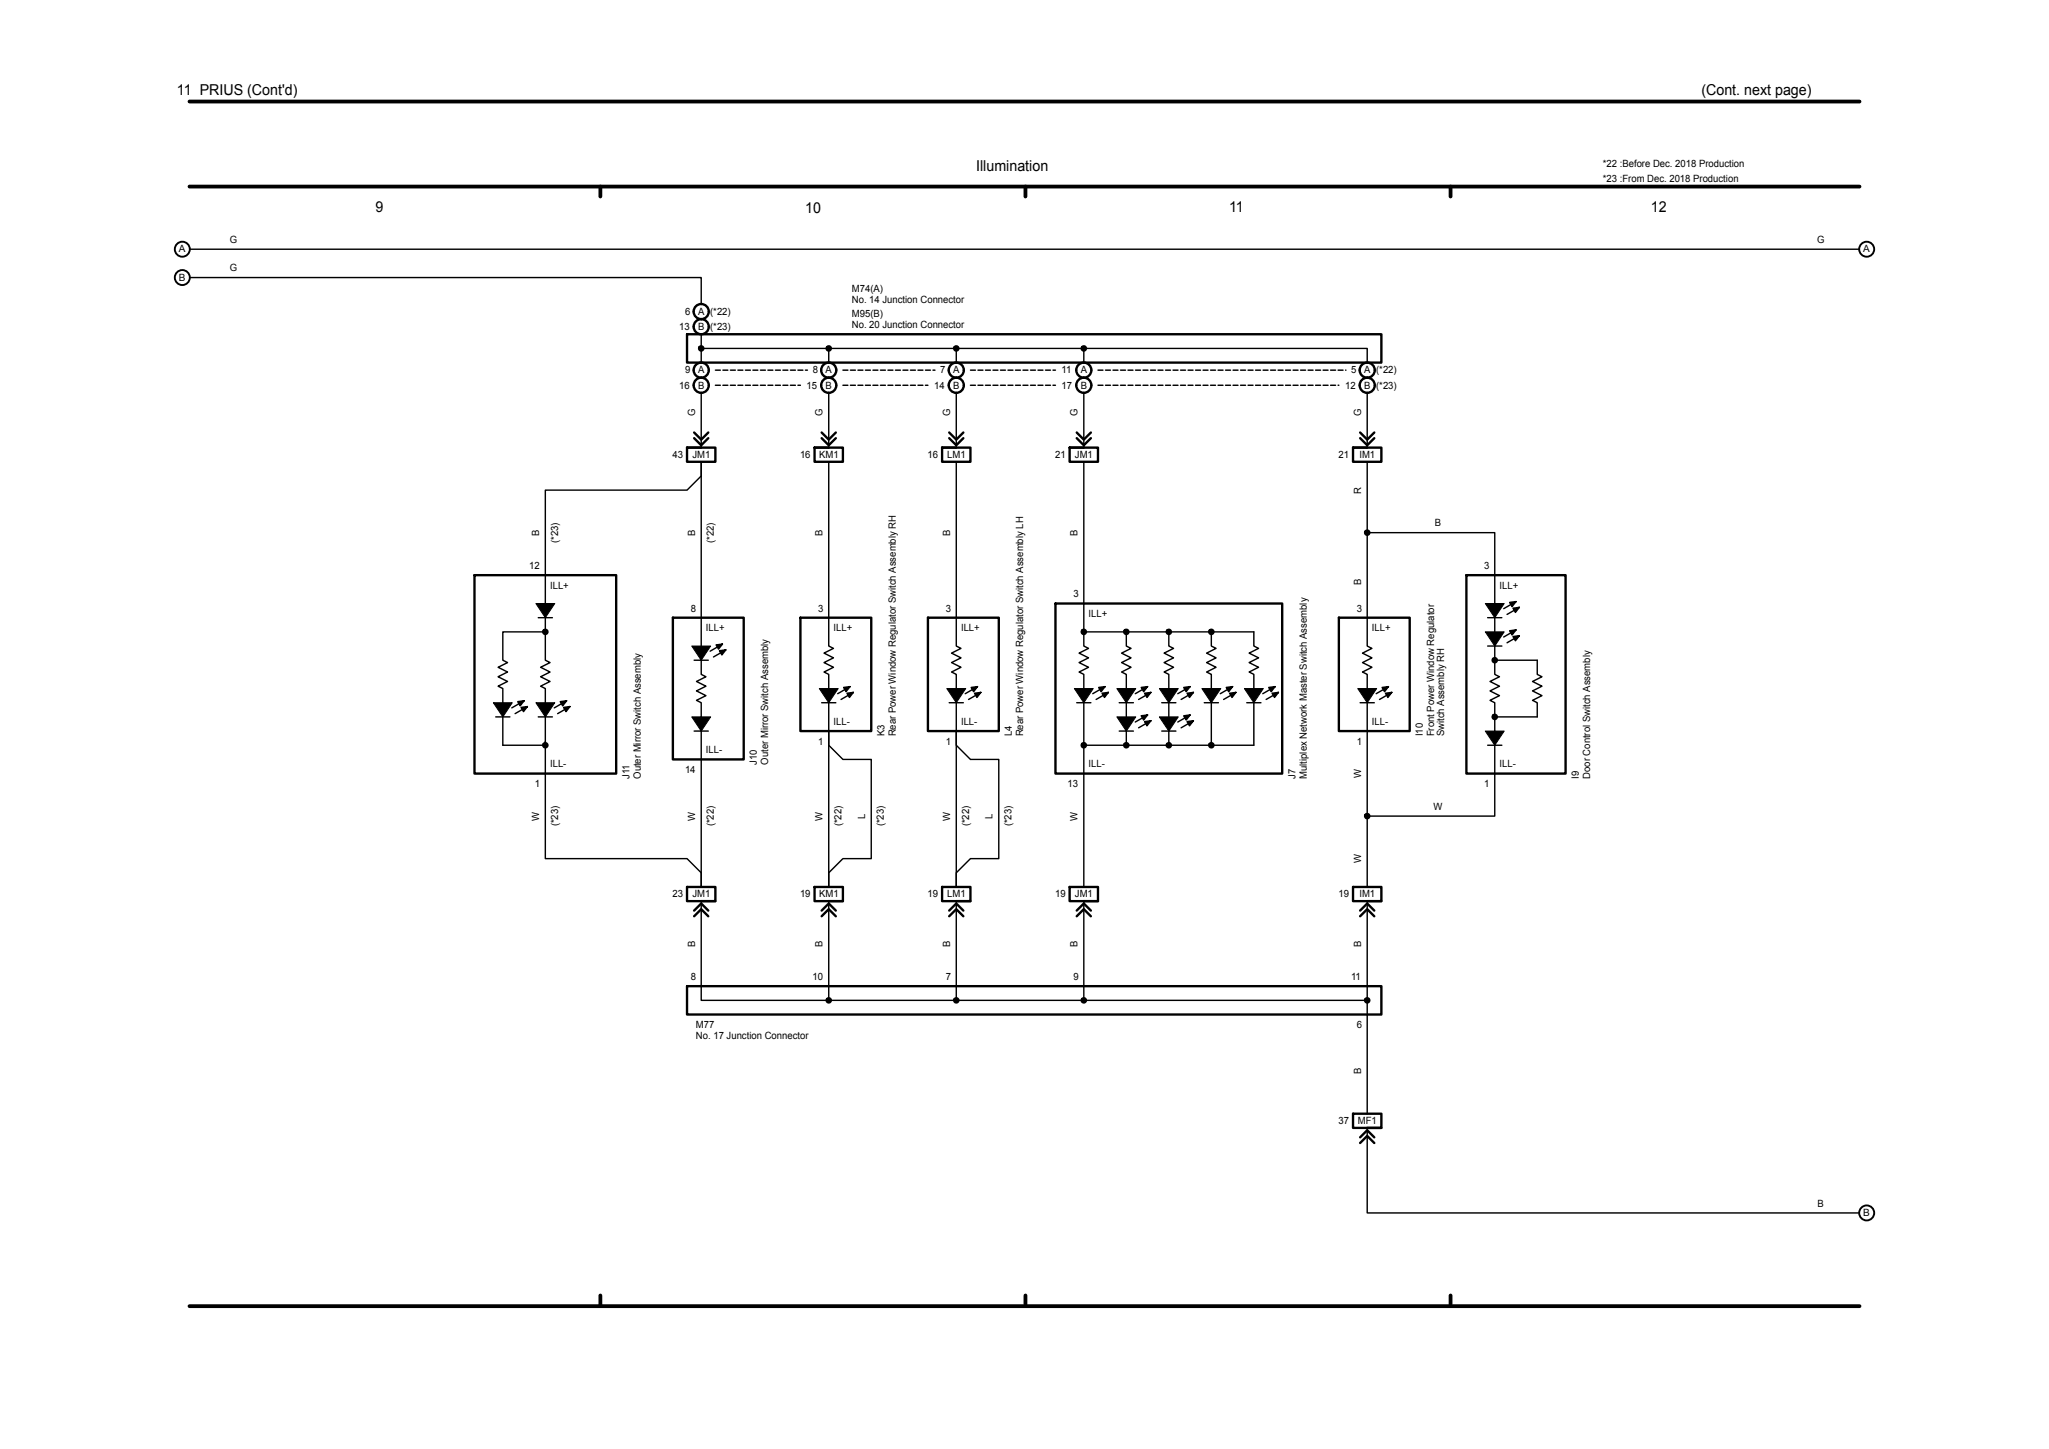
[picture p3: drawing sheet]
<svg xmlns="http://www.w3.org/2000/svg" width="297mm" height="210mm" viewBox="0 0 297 210" stroke-linecap="round" stroke-linejoin="round" font-family="sans-serif">
<path d="M27.5 14.7h242M27.5 27h242M87 27v1.5M148.6 27v1.5M210.3 27v1.5M27.5 189.3h242M87 187.7v1.5M148.6 187.7v1.5M210.3 187.7v1.5" fill="none" stroke="#000" stroke-width=".55"/>
<g fill="none" stroke="#000" stroke-width=".21">
<path d="M27.5 36.1h242M27.5 40.2h74.1v3.9M101.4 50.3a.38 .38 0 0 0 .1 .6 .38 .38 0 0 0 .5-.4 .38 .38 0 0 0-.5-.3l-.1 .1v.3l.3 .1 .1-.2v-.1l-.3-.1 .1 .2h96.6v2.1M101.6 48.4v4.2M101.6 56.9v8M119.8 50.3a.38 .38 0 0 0 .2 .6 .38 .38 0 0 0 .5-.4 .38 .38 0 0 0-.6-.3l-.1 .1 .2 .4h.2l.1-.2v-.1l-.3-.1 .1 .2v2.1M120.1 56.9v8M138.3 50.3a.38 .38 0 0 0 .2 .6 .38 .38 0 0 0 .5-.4 .38 .38 0 0 0-.6-.3l-.1 .1 .2 .4h.1l.2-.2v-.1l-.3-.1 .1 .2v2.1M138.6 56.9v8M156.8 50.3a.38 .38 0 0 0 .2 .6 .38 .38 0 0 0 .5-.4 .38 .38 0 0 0-.6-.3l-.1 .1 .2 .4 .3-.1v-.1v-.1l-.3-.1 .1 .2v2.1M157.1 56.9v8M198.2 56.9v8"/>
<path d="M120.1 66.9v26.7l.7 .4-1.4 .7 1.4 .6-1.4 .7 1.4 .7-1.4 .7 .7 .3v30.8v-2l2.1-2.1h4.1v-14.3h-4.1l-2.1-2.1v-2M138.6 66.9v26.7l.7 .4-1.4 .7 1.4 .6-1.4 .7 1.4 .7-1.4 .7 .7 .3v30.8v-2l2.1-2.1h4.1v-14.3h-4.1l-2.1-2.1v-2M157.1 66.9v24.7M197.9 77a.38 .38 0 0 0 .2 .6 .38 .38 0 0 0 .5-.5 .38 .38 0 0 0-.6-.2l-.1 .1 .1 .3 .2 .1 .2-.2-.1-.1-.2-.1 .1 .2h18.5v18.5M198.2 66.9v26.7l.7 .4-1.4 .7 1.4 .6-1.4 .7 1.4 .7-1.4 .7 .7 .3v30.8M78 89.5h2.1M78.8 91.3a.38 .38 0 0 0 .1 .6 .38 .38 0 0 0 .5-.4 .38 .38 0 0 0-.5-.3l-.1 .1 .1 .3v.2l.3-.1 .1-.1-.2-.2h-.2l.1 .2h-6.1v4.1l.7 .3-1.4 .7 1.4 .7-1.4 .7 1.4 .7-1.4 .6 .7 .4v8.2h6.1M100.6 95.7h2.1M104.3 93.6h-.2l.1 .1 .2-.2-.4 .1 .2 .2 .2-.3 .3-.2-.9 .2 .4 .6 .5-.8-1.8 1.1M104.7 94.5h-.1l.1 .1 .2-.2h-.4l.2 .3 .2-.3 .3-.2-.9 .1 .3 .6 .6-.7-1.8 1M122.7 99.8h-.1l.1 .1 .2-.2h-.4l.2 .3 .2-.3 .3-.2-.9 .1 .3 .6 .6-.7-1.8 1M141.2 99.8h-.1v.1l.3-.2h-.4l.1 .3 .6-.5-.9 .1 .3 .6 .6-.7-1.8 1"/>
<path d="M156.8 91.3a.38 .38 0 0 0 .2 .6 .38 .38 0 0 0 .5-.4 .38 .38 0 0 0-.6-.3l-.1 .1 .1 .3 .1 .2 .3-.1v-.3h-.3l.1 .2M157.1 91.6h24.6v2l.7 .4-1.3 .7 1.3 .6-1.3 .7 1.3 .7-1.3 .7 .6 .3v10.3h-24.6l-.1-.2 .3 .1v.1l-.2 .2-.2-.1-.1-.3a.38 .38 0 0 1 .6 0 .38 .38 0 0 1-.3 .6 .38 .38 0 0 1-.4-.5l.1-.1M157.1 91.6v2l.7 .4-1.4 .7 1.4 .6-1.4 .7 1.4 .7-1.4 .7 .7 .3v30.8M159.7 99.8h-.1v.1l.3-.2h-.4l.1 .3 .6-.5-.9 .1 .3 .6 .6-.7-1.8 1M163 91.3a.38 .38 0 0 0 .2 .6 .38 .38 0 0 0 .4-.4 .38 .38 0 0 0-.5-.3l-.1 .1 .2 .5 .2-.1 .1-.1-.1-.2h-.2l.1 .2v2l.6 .4-1.3 .7 1.3 .6-1.3 .7 1.3 .7-1.3 .7 .7 .3v10.3l-.1-.2 .2 .1v.2l-.2 .1-.2-.4a.38 .38 0 0 1 .6 0 .38 .38 0 0 1-.3 .6 .38 .38 0 0 1-.4-.5l.1-.1M165.9 99.8h-.2l.1 .1 .2-.2h-.4l.2 .3 .2-.3 .3-.2-.9 .1 .4 .6 .5-.7-1.7 1M169.1 91.3a.38 .38 0 0 0 .2 .6 .38 .38 0 0 0 .5-.4 .38 .38 0 0 0-.6-.3l-.1 .1 .2 .5 .3-.1v-.1l-.1-.2h-.2l.1 .2v2l.7 .4-1.4 .7 1.4 .6-1.4 .7 1.4 .7-1.4 .7 .7 .3v10.3l-.1-.2 .3 .1v.2l-.3 .1-.2-.4a.38 .38 0 0 1 .7 0 .38 .38 0 0 1-.4 .6 .38 .38 0 0 1-.3-.5v-.1M172 99.8h-.1l.1 .1 .2-.2h-.4l.1 .3 .6-.5-.9 .1 .3 .6 .6-.7-1.8 1M175.3 91.3a.38 .38 0 0 0 .2 .6 .38 .38 0 0 0 .5-.4 .38 .38 0 0 0-.6-.3l-.1 .1 .2 .5 .2-.1 .1-.1-.1-.2h-.2l.1 .2v2l.7 .4-1.4 .7 1.4 .6-1.4 .7 1.4 .7-1.4 .7 .7 .3v10.3l-.1-.2 .2 .1v.2l-.2 .1-.2-.4a.38 .38 0 0 1 .6 0 .38 .38 0 0 1-.3 .6 .38 .38 0 0 1-.4-.5l.1-.1M178.2 99.8h-.1v.1l.2-.2h-.3l.1 .3 .2-.3 .4-.2-1 .1 .4 .6 .6-.7-1.8 1M184.4 99.8h-.2l.1 .1 .2-.2h-.4l.2 .3 .5-.5-.9 .1 .4 .6 .5-.7-1.8 1M200.8 99.8h-.1v.1l.2-.2h-.3l.1 .3 .6-.5-1 .1 .4 .6 .6-.7-1.8 1"/>
<path d="M215.6 89.5h2.1M215.6 93.6h2.1M216.4 95.4a.38 .38 0 0 0 .1 .6 .38 .38 0 0 0 .5-.4 .38 .38 0 0 0-.5-.2h-.1l.2 .5 .2-.1 .1-.1-.1-.1-.2-.1 .1 .2M216.7 95.7v2l.6 .4-1.3 .7 1.3 .6-1.3 .7 1.3 .7-1.3 .7 .7 .3v16.5h-18.5l-.1-.2h.1l.2 .2-.1 .1-.2 .1-.1-.2a.3 .3 0 0 1 .1-.4 .3 .3 0 0 1 .4 .2 .38 .38 0 0 1-.4 .5 .38 .38 0 0 1-.2-.6M216.7 95.7h6.1v2l.7 .4-1.4 .7 1.4 .6-1.4 .7 1.4 .7-1.4 .7 .7 .3v2.1h-6.1l-.1-.2 .2 .1 .1 .1-.2 .2-.2-.1-.1-.3a.38 .38 0 0 1 .6 0 .38 .38 0 0 1-.3 .6 .38 .38 0 0 1-.4-.5l.1-.1M219.3 91.6h-.1v.1l.2-.2h-.4l.2 .3 .2-.3 .3-.2-.9 .1 .4 .6 .5-.7-1.7 1M219.3 87.5h-.1v.1l.2-.2h-.4l.2 .3 .5-.5-.9 .1 .4 .6 .5-.7-1.7 1M219.8 92.4h-.2l.1 .1 .2-.2-.4 .1 .2 .2 .2-.3 .3-.2-.9 .2 .4 .6 .5-.8-1.8 1.1M219.8 88.3h-.2l.1 .1 .2-.2-.4 .1 .2 .2 .5-.5-.9 .1 .4 .7 .5-.8-1.8 1M71.9 103.9h2M75.5 101.8h-.1v.1l.3-.2-.4 .1 .1 .3 .6-.5-1 .1 .4 .6 .6-.7-1.8 1M76 102.7h-.1v.1l.2-.2h-.4l.2 .3 .5-.5-.9 .1 .4 .6 .5-.7-1.7 1"/>
<path d="M78 103.9h2.1M78.8 107.8a.38 .38 0 0 0 .1 .6 .38 .38 0 0 0 .5-.4 .38 .38 0 0 0-.5-.3l-.1 .1 .1 .4h.2l.2-.2-.1-.1-.3-.1 .1 .2M79 107.4v17h20.6l2 2.1v2v-26.7l-.6-.3 1.3-.7-1.3-.7 1.3-.7-1.3-.6 1.3-.7-.7-.4v-30.8v2.1l-2 2h-20.6v24.7l.7 .3-1.3 .7 1.3 .7-1.3 .7 1.3 .7-1.3 .6 .6 .4v8.2M81.7 101.8h-.2l.1 .1 .2-.2-.4 .1 .2 .3 .2-.4 .3-.1-.9 .1 .4 .6 .5-.7-1.8 1M82.1 102.7h-.1l.1 .1 .2-.2h-.4l.2 .3 .2-.3 .3-.2-.9 .1 .3 .6 .6-.7-1.8 1M100.6 106h2.1M119.1 101.8h2.1M123.2 100.6h-.1v.1l.3-.2-.4 .1 .1 .2 .6-.5-.9 .2 .3 .6 .6-.8-1.8 1.1M137.6 101.8h2M141.7 100.6h-.1v.1l.3-.2-.4 .1 .1 .2 .3-.3 .3-.2-.9 .2 .3 .6 .6-.8-1.8 1.1M156.1 101.8h2M160.2 100.6h-.1v.1l.2-.2-.3 .1 .1 .2 .2-.3 .4-.2-1 .2 .4 .6 .6-.8-1.8 1.1"/>
<path d="M162.2 101.8h2.1M162.2 106h2.1M165.9 103.9h-.2l.1 .1 .2-.2h-.4l.2 .3 .2-.3 .3-.2-.9 .1 .4 .7 .5-.8-1.7 1M166.4 104.7h-.2l.1 .1 .2-.2-.4 .1 .2 .2 .5-.4-.9 .1 .4 .6 .5-.7-1.8 1M166.4 100.6h-.2l.1 .1 .2-.2-.4 .1 .2 .2 .5-.5-.9 .2 .4 .6 .5-.8-1.8 1.1M168.4 101.8h2M168.4 106h2M172 103.9h-.1l.1 .1 .2-.2h-.4l.1 .3 .3-.3 .3-.2-.9 .1 .3 .7 .6-.8-1.8 1M172.5 104.7h-.1v.1l.3-.2-.4 .1 .1 .2 .3-.3 .3-.1-.9 .1 .3 .6 .6-.7-1.8 1M172.5 100.6h-.1v.1l.3-.2-.4 .1 .1 .2 .3-.3 .3-.2-.9 .2 .3 .6 .6-.8-1.8 1.1M174.6 101.8h2M178.7 100.6h-.1v.1l.2-.2-.4 .1 .2 .2 .5-.5-.9 .2 .4 .6 .5-.8-1.7 1.1"/>
<path d="M180.7 101.8h2.1M184.8 100.6h-.1l.1 .1 .2-.2-.4 .1 .2 .2 .2-.3 .3-.2-.9 .2 .3 .6 .6-.8-1.8 1.1M197.1 101.8h2.1M201.3 100.6h-.1v.1l.2-.2-.4 .1 .2 .2 .2-.3 .3-.2-.9 .2 .4 .6 .5-.8-1.7 1.1M215.6 108h2.1M101.6 130.6v14.4h96.6l-.1-.2h.1l.2 .2-.1 .1-.2 .1-.2-.5a.38 .38 0 0 1 .6 .1 .38 .38 0 0 1-.3 .6 .38 .38 0 0 1-.4-.6l.1-.1M120.1 130.6v14.4l-.1-.2h.3v.3l-.3 .1-.2-.5a.38 .38 0 0 1 .7 .1 .38 .38 0 0 1-.4 .6 .38 .38 0 0 1-.3-.6v-.1M138.6 130.6v14.4l-.1-.2h.3v.3l-.3 .1-.2-.5a.38 .38 0 0 1 .6 .1 .38 .38 0 0 1-.3 .6 .38 .38 0 0 1-.3-.6v-.1M157.1 130.6v14.4l-.1-.2h.3v.3l-.3 .1-.2-.5a.38 .38 0 0 1 .6 .1 .38 .38 0 0 1-.3 .6 .38 .38 0 0 1-.4-.6l.1-.1M198.2 130.6v30.8M198.2 163.5v12.3h71.3"/>
</g>
<g fill="none" stroke="#000" stroke-width=".34">
<path d="M99.6 48.4h100.6v4.2h-100.6zM99.6 64.9h4.1v2h-4.1zM99.6 64.9h2M100.6 63.5l1 1 1.1-1M100.6 62.7l1 1 1.1-1M118.1 64.9h4.1v2h-4.1zM118.1 64.9h2M119.1 63.5l1 1 1.1-1M119.1 62.7l1 1 1.1-1M136.6 64.9h4.1v2h-4.1zM136.6 64.9h2M137.6 62.7l1 1 1-1"/>
<path d="M137.6 63.5l1 1 1-1M155 64.9h4.2v2h-4.2zM155 64.9h2.1M156.1 62.7l1 1 1-1M156.1 63.5l1 1 1-1M196.1 64.9h4.1v2h-4.1zM196.1 64.9h2.1M197.1 63.5l1.1 1 1-1M197.1 62.7l1.1 1 1-1M68.8 83.4h20.5v28.7h-20.5zM97.5 89.5h10.3v20.6h-10.3zM116 89.5h10.3v16.5h-10.3z"/>
<path d="M134.5 89.5h10.3v16.5h-10.3zM153 87.5h32.9v24.6h-32.9zM194.1 89.5h10.2v16.5h-10.2zM212.6 83.4h14.3v28.7h-14.3zM99.6 128.5h4.1v2.1h-4.1zM100.6 132l1-1.1 1.1 1.1M100.6 132.8l1-1 1.1 1M101.6 130.6h2.1M118.1 128.5h4.1v2.1h-4.1zM119.1 132l1-1.1 1.1 1.1M119.1 132.8l1-1 1.1 1M120.1 130.6h2.1"/>
<path d="M136.6 128.5h4.1v2.1h-4.1zM137.6 132l1-1.1 1 1.1M137.6 132.8l1-1 1 1M138.6 130.6h2.1M155 128.5h4.2v2.1h-4.2zM156.1 132l1-1.1 1 1.1M156.1 132.8l1-1 1 1M157.1 130.6h2.1M196.1 128.5h4.1v2.1h-4.1zM197.1 132.8l1.1-1 1 1M197.1 132l1.1-1.1 1 1.1M198.2 130.6h2"/>
<path d="M99.6 142.9h100.6v4.1h-100.6zM196.1 161.4h4.1v2.1h-4.1zM197.1 165.7l1.1-1.1 1 1.1M197.1 164.8l1.1-1 1 1M198.2 163.5h2"/>
<circle cx="101.6" cy="47.3" r="1.1"/>
<circle cx="101.6" cy="55.8" r="1.1"/>
<circle cx="101.6" cy="53.6" r="1.1"/>
<circle cx="101.6" cy="45.2" r="1.1"/>
<circle cx="120.1" cy="55.8" r="1.1"/>
<circle cx="120.1" cy="53.6" r="1.1"/>
<circle cx="138.6" cy="53.6" r="1.1"/>
<circle cx="138.6" cy="55.8" r="1.1"/>
<circle cx="157.1" cy="53.6" r="1.1"/>
<circle cx="157.1" cy="55.8" r="1.1"/>
<circle cx="198.2" cy="53.6" r="1.1"/>
<circle cx="198.2" cy="55.8" r="1.1"/>
</g>
<g fill="#000">
<path d="M77.7 87.5h2.7l-1.4 2zM100.3 93.6h2.7l-1.4 2.1zM215.3 91.6h2.7l-1.3 2zM215.3 87.5h2.7l-1.3 2zM71.5 101.8h2.8l-1.4 2.1zM77.7 101.8h2.7l-1.4 2.1zM100.3 103.9h2.7l-1.4 2.1zM118.8 99.8h2.7l-1.4 2zM137.2 99.8h2.8l-1.4 2zM155.7 99.8h2.8l-1.4 2zM161.9 103.9h2.7l-1.3 2.1zM161.9 99.8h2.7l-1.3 2z"/>
<path d="M168 103.9h2.8l-1.4 2.1zM168 99.8h2.8l-1.4 2zM174.2 99.8h2.8l-1.4 2zM180.4 99.8h2.7l-1.4 2zM196.8 99.8h2.7l-1.3 2zM215.3 106h2.7l-1.3 2z"/>
</g>
<g fill="none" stroke="#000" stroke-width=".14">
<path d="M77.7 87.5h2.7l-1.4 2zM100.3 93.6h2.7l-1.4 2.1zM118.8 99.8h2.7l-1.4 2zM137.2 99.8h2.8l-1.4 2zM155.7 99.8h2.8l-1.4 2zM161.9 99.8h2.7l-1.3 2zM168 99.8h2.8l-1.4 2zM174.2 99.8h2.8l-1.4 2zM180.4 99.8h2.7l-1.4 2zM196.8 99.8h2.7l-1.3 2zM215.3 91.6h2.7l-1.3 2zM215.3 87.5h2.7l-1.3 2z"/>
<path d="M71.5 101.8h2.8l-1.4 2.1zM77.7 101.8h2.7l-1.4 2.1zM100.3 103.9h2.7l-1.4 2.1zM161.9 103.9h2.7l-1.3 2.1zM168 103.9h2.8l-1.4 2.1zM215.3 106h2.7l-1.3 2z"/>
</g>
<path d="M103.7 53.6h13.3M103.7 55.8h12.3M122.2 53.6h13.3M122.2 55.8h12.3M140.7 53.6h12.3M140.7 55.8h12.3M159.2 53.6h35.9M159.2 55.8h34.9" fill="none" stroke="#000" stroke-width=".21" stroke-dasharray=".7 .4"/>
<circle cx="270.6" cy="36.1" r="1.09" fill="#fff"/>
<circle cx="270.6" cy="36.1" r="1.09" fill="none" stroke="#000" stroke-width=".27"/>
<circle cx="26.4" cy="36.1" r="1.09" fill="#fff"/>
<circle cx="26.4" cy="36.1" r="1.09" fill="none" stroke="#000" stroke-width=".27"/>
<circle cx="26.4" cy="40.2" r="1.09" fill="#fff"/>
<circle cx="26.4" cy="40.2" r="1.09" fill="none" stroke="#000" stroke-width=".27"/>
<circle cx="270.6" cy="175.8" r="1.09" fill="#fff"/>
<circle cx="270.6" cy="175.8" r="1.09" fill="none" stroke="#000" stroke-width=".27"/>
<g font-size="2.2">
<text x="25.7" y="13.8">11 PRIUS (Cont'd)</text>
<text x="246.6" y="13.8">(Cont. next page)</text>
<text x="141.5" y="24.8">Illumination</text>
<text x="54.4" y="30.7">9</text>
<text x="116.7" y="30.8">10</text>
<text x="178.1" y="30.7">11</text>
<text x="239.3" y="30.7">12</text>
</g>
<g font-size="1.5">
<text x="232.3" y="26.3">*23 :From Dec. 2018 Production</text>
<text x="232.3" y="24.3">*22 :Before Dec. 2018 Production</text>
<text x="33.3" y="35.2">G</text>
<text x="263.4" y="35.2">G</text>
<text x="25.9" y="36.6">A</text>
<text x="25.9" y="40.7">B</text>
<text x="33.3" y="39.3">G</text>
<text x="270.1" y="36.6">A</text>
<text x="98.4" y="47.8">13</text>
<text x="99.3" y="45.6">6</text>
<text x="101.2" y="47.8">B (*23)</text>
<text x="101.2" y="45.6">A (*22)</text>
<text x="123.5" y="47.5">No. 20 Junction Connector</text>
<text x="123.5" y="45.9">M95(B)</text>
<text x="123.5" y="43.9">No. 14 Junction Connector</text>
<text x="123.5" y="42.3">M74(A)</text>
<text x="98.4" y="56.3">16</text>
<text x="99.3" y="54.1">9</text>
<text x="101.2" y="56.3">B</text>
<text x="101.2" y="54.1">A</text>
<text x="116.9" y="56.3">15</text>
<text x="117.8" y="54.1">8</text>
<text x="119.7" y="56.3">B</text>
<text x="119.7" y="54.1">A</text>
<text x="135.4" y="56.3">14</text>
<text x="136.3" y="54.1">7</text>
<text x="138.2" y="56.3">B</text>
<text x="138.2" y="54.1">A</text>
<text x="153.9" y="56.3">17</text>
<text x="153.9" y="54.1">11</text>
<text x="156.6" y="56.3">B</text>
<text x="156.6" y="54.1">A</text>
<text x="195" y="56.3">12</text>
<text x="195.9" y="54.1">5</text>
<text x="197.7" y="56.3">B (*23)</text>
<text x="197.7" y="54.1">A (*22)</text>
<text x="100.7" y="60.3" transform="rotate(-90 100.7 60.3)">G</text>
<text x="119.2" y="60.3" transform="rotate(-90 119.2 60.3)">G</text>
<text x="137.7" y="60.3" transform="rotate(-90 137.7 60.3)">G</text>
<text x="156.2" y="60.3" transform="rotate(-90 156.2 60.3)">G</text>
<text x="197.3" y="60.3" transform="rotate(-90 197.3 60.3)">G</text>
<text x="97.5" y="66.4">43</text>
<text x="100.4" y="66.4">JM1</text>
<text x="116" y="66.4">16</text>
<text x="118.7" y="66.4">KM1</text>
<text x="134.5" y="66.4">16</text>
<text x="137.3" y="66.4">LM1</text>
<text x="152.9" y="66.4">21</text>
<text x="155.8" y="66.4">JM1</text>
<text x="194" y="66.4">21</text>
<text x="197" y="66.4">IM1</text>
<text x="197.3" y="71.5" transform="rotate(-90 197.3 71.5)">R</text>
<text x="78.2" y="77.7" transform="rotate(-90 78.2 77.7)">B</text>
<text x="100.7" y="77.7" transform="rotate(-90 100.7 77.7)">B</text>
<text x="119.2" y="77.7" transform="rotate(-90 119.2 77.7)">B</text>
<text x="137.7" y="77.7" transform="rotate(-90 137.7 77.7)">B</text>
<text x="156.2" y="77.7" transform="rotate(-90 156.2 77.7)">B</text>
<text x="208" y="76.3">B</text>
<text x="76.7" y="82.5">12</text>
<text x="80.9" y="78.7" transform="rotate(-90 80.9 78.7)">(*23)</text>
<text x="103.5" y="78.7" transform="rotate(-90 103.5 78.7)">(*22)</text>
<text x="215.1" y="82.5">3</text>
<text x="79.7" y="85.3">ILL+</text>
<text x="100.1" y="88.6">8</text>
<text x="118.6" y="88.6">3</text>
<text x="137.1" y="88.6">3</text>
<text x="155.6" y="86.6">3</text>
<text x="157.8" y="89.4">ILL+</text>
<text x="196.7" y="88.6">3</text>
<text x="197.3" y="84.8" transform="rotate(-90 197.3 84.8)">B</text>
<text x="217.4" y="85.3">ILL+</text>
<text x="102.3" y="91.5">ILL+</text>
<text x="120.8" y="91.5">ILL+</text>
<text x="139.3" y="91.5">ILL+</text>
<text x="198.9" y="91.5">ILL+</text>
<text x="118.6" y="107.9">1</text>
<text x="120.8" y="105.1">ILL-</text>
<text x="128.2" y="106.7" transform="rotate(-90 128.2 106.7)">K3</text>
<text x="129.8" y="106.7" transform="rotate(-90 129.8 106.7)">Rear Power Window Regulator Switch Assembly RH</text>
<text x="137.1" y="107.9">1</text>
<text x="139.3" y="105.1">ILL-</text>
<text x="146.7" y="106.7" transform="rotate(-90 146.7 106.7)">L4</text>
<text x="148.3" y="106.7" transform="rotate(-90 148.3 106.7)">Rear Power Window Regulator Switch Assembly LH</text>
<text x="196.7" y="107.9">1</text>
<text x="198.9" y="105.1">ILL-</text>
<text x="206.2" y="106.7" transform="rotate(-90 206.2 106.7)">I10</text>
<text x="207.9" y="106.7" transform="rotate(-90 207.9 106.7)">Front Power Window Regulator</text>
<text x="209.3" y="106.7" transform="rotate(-90 209.3 106.7)">Switch Assembly RH</text>
<text x="79.7" y="111.2">ILL-</text>
<text x="91.2" y="112.9" transform="rotate(-90 91.2 112.9)">J11</text>
<text x="92.9" y="112.9" transform="rotate(-90 92.9 112.9)">Outer Mirror Switch Assembly</text>
<text x="99.3" y="112">14</text>
<text x="102.3" y="109.2">ILL-</text>
<text x="109.7" y="110.8" transform="rotate(-90 109.7 110.8)">J10</text>
<text x="111.4" y="110.8" transform="rotate(-90 111.4 110.8)">Outer Mirror Switch Assembly</text>
<text x="157.8" y="111.2">ILL-</text>
<text x="187.8" y="112.9" transform="rotate(-90 187.8 112.9)">J7</text>
<text x="189.4" y="112.9" transform="rotate(-90 189.4 112.9)">Multiplex Network Master Switch Assembly</text>
<text x="197.3" y="112.8" transform="rotate(-90 197.3 112.8)">W</text>
<text x="217.4" y="111.2">ILL-</text>
<text x="228.8" y="112.9" transform="rotate(-90 228.8 112.9)">I9</text>
<text x="230.5" y="112.9" transform="rotate(-90 230.5 112.9)">Door Control Switch Assembly</text>
<text x="77.5" y="114.1">1</text>
<text x="78.2" y="118.9" transform="rotate(-90 78.2 118.9)">W</text>
<text x="80.9" y="119.8" transform="rotate(-90 80.9 119.8)">(*23)</text>
<text x="100.7" y="118.9" transform="rotate(-90 100.7 118.9)">W</text>
<text x="103.5" y="119.8" transform="rotate(-90 103.5 119.8)">(*22)</text>
<text x="119.2" y="118.9" transform="rotate(-90 119.2 118.9)">W</text>
<text x="122" y="119.8" transform="rotate(-90 122 119.8)">(*22)</text>
<text x="125.4" y="118.7" transform="rotate(-90 125.4 118.7)">L</text>
<text x="128.1" y="119.8" transform="rotate(-90 128.1 119.8)">(*23)</text>
<text x="137.7" y="118.9" transform="rotate(-90 137.7 118.9)">W</text>
<text x="140.5" y="119.8" transform="rotate(-90 140.5 119.8)">(*22)</text>
<text x="143.9" y="118.7" transform="rotate(-90 143.9 118.7)">L</text>
<text x="146.6" y="119.8" transform="rotate(-90 146.6 119.8)">(*23)</text>
<text x="154.8" y="114.1">13</text>
<text x="156.2" y="118.9" transform="rotate(-90 156.2 118.9)">W</text>
<text x="207.8" y="117.4">W</text>
<text x="215.1" y="114.1">1</text>
<text x="197.3" y="125.1" transform="rotate(-90 197.3 125.1)">W</text>
<text x="97.5" y="130">23</text>
<text x="100.4" y="130">JM1</text>
<text x="116" y="130">19</text>
<text x="118.7" y="130">KM1</text>
<text x="134.5" y="130">19</text>
<text x="137.3" y="130">LM1</text>
<text x="152.9" y="130">19</text>
<text x="155.8" y="130">JM1</text>
<text x="194" y="130">19</text>
<text x="197" y="130">IM1</text>
<text x="100.7" y="137.2" transform="rotate(-90 100.7 137.2)">B</text>
<text x="119.2" y="137.2" transform="rotate(-90 119.2 137.2)">B</text>
<text x="137.7" y="137.2" transform="rotate(-90 137.7 137.2)">B</text>
<text x="156.2" y="137.2" transform="rotate(-90 156.2 137.2)">B</text>
<text x="197.3" y="137.2" transform="rotate(-90 197.3 137.2)">B</text>
<text x="100.1" y="142">8</text>
<text x="117.8" y="142">10</text>
<text x="137.1" y="142">7</text>
<text x="155.6" y="142">9</text>
<text x="195.8" y="142">11</text>
<text x="100.9" y="148.9">M77</text>
<text x="196.7" y="149">6</text>
<text x="100.9" y="150.6">No. 17 Junction Connector</text>
<text x="197.3" y="155.7" transform="rotate(-90 197.3 155.7)">B</text>
<text x="194" y="162.9">37</text>
<text x="196.8" y="162.9">MF1</text>
<text x="263.5" y="174.9">B</text>
<text x="270.1" y="176.2">B</text>
</g>
</svg>
